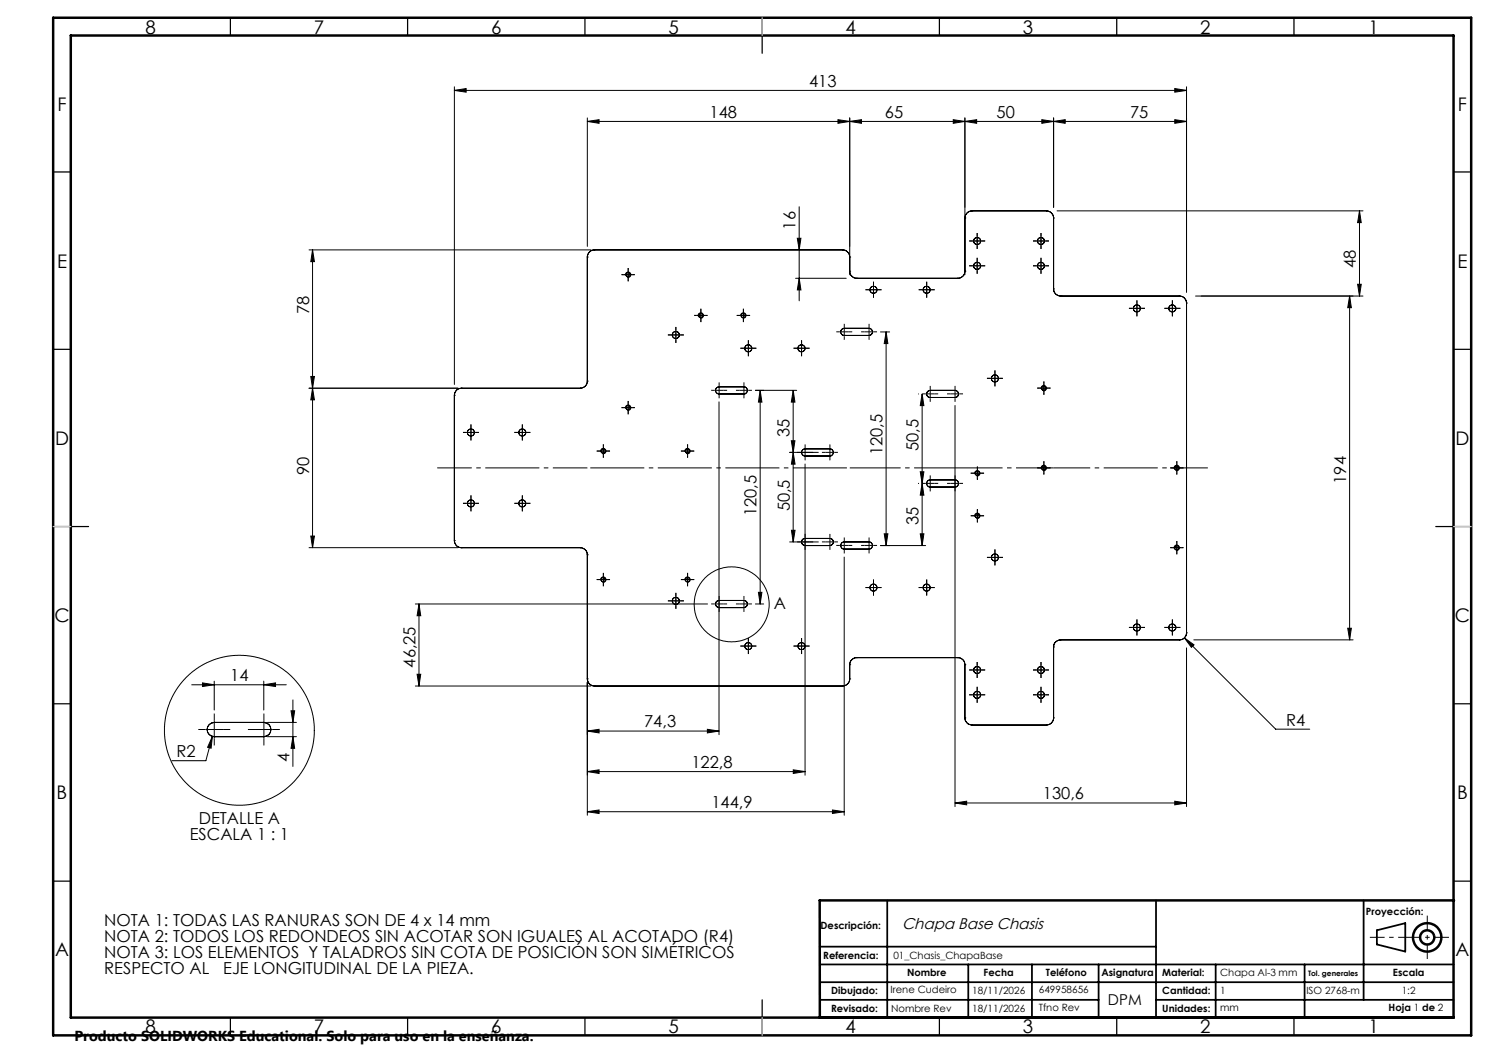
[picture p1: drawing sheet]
<svg xmlns="http://www.w3.org/2000/svg" width="420mm" height="297mm" viewBox="0 0 420 297" stroke-linecap="round" stroke-linejoin="round" font-family="sans-serif">
<g fill="none" stroke="#000" stroke-width=".28">
<path d="M128.2 25.5l3.3-.5v1zM128.2 24.5v83.9M128.2 25.5h206.5M165.7 34.3l3.3-.5v1zM165.7 33.3v36.2M165.7 34.3h169M236.4 33.8l3.3 .5-3.3 .5zM239.7 34.3l3.3-.5v1zM239.7 33.3v44.2M268.9 33.8l3.3 .5-3.3 .5zM272.2 34.3l3.3-.5v1zM272.2 33.3v44.2"/>
<path d="M293.9 33.8l3.3 .5-3.3 .5zM297.2 34.3l3.3-.5v1zM297.2 33.3v25.2M331.4 33.8l3.3 .5-3.3 .5zM331.4 25l3.3 .5-3.3 .5zM334.7 24.5v58M225.4 58.3v26.5M274.2 59.5a2.05 2.05 0 0 0-2 2M274.2 59.5h.1M274.2 59.5h21M295.2 59.5a2.05 2.05 0 0 1 2 2M295.2 59.5h.1"/>
<path d="M298.2 59.5h86.3M383.5 59.5l.5 3.3h-1.1zM383.5 59.5v24M87.2 70.5h79.5M88.2 70.5l.5 3.3h-1zM88.2 70.5v84M165.7 72.5h.1M165.7 72.5v35M167.7 70.5a2.05 2.05 0 0 0-2 2M167.7 70.5h.1M167.7 70.5h70M176.5 77.7a.74 .74 0 0 1 .6-.9 .74 .74 0 0 1 .8 .8 .74 .74 0 0 1-.9 .6"/>
<path d="M224.4 78.5h14.3M224.9 67.2h1l-.5 3.3zM225.4 78.5l.5 3.3h-1zM237.7 70.5a2.05 2.05 0 0 1 2 2M237.7 70.5h.1M239.7 76.5a2.05 2.05 0 0 0 2 2M239.7 72.5h.1M239.7 76.5h.1M241.7 78.5h.1M241.7 78.5h28.5M270.2 78.5h.1M272.2 76.5a1.99 1.99 0 0 1-2 2"/>
<path d="M272.2 76.5h.1M272.2 61.5h.1M297.2 61.5h.1M297.2 61.5v20M197 89.2a.74 .74 0 0 1 .6-.9 .74 .74 0 0 1 .8 .8 .74 .74 0 0 1-.9 .6M209 89.2a.75 .75 0 0 1 .6-1 .75 .75 0 0 1 .8 .9 .75 .75 0 0 1-.9 .6M238.1 92.6a1.01 1.01 0 0 0-1 1 1.01 1.01 0 0 0 1 1M238.1 92.6h.1M238.1 94.6h.1M238.1 94.6h7M238.1 92.6h7M245.1 92.6a1.01 1.01 0 0 1 1 1 1.01 1.01 0 0 1-1 1"/>
<path d="M245.1 94.6h.1M245.1 92.6h.1M248.4 93.6h2.5M249.9 93.6l.5 3.3h-1zM249.9 93.6v60.3M297.2 81.5a1.99 1.99 0 0 0 2 2M297.2 81.5h.1M299.2 83.5h.1M299.2 83.5h33.5M332.7 83.5a1.99 1.99 0 0 1 2 2M332.7 83.5h.1M334.7 85.5h.1"/>
<path d="M334.7 85.5v93M337.2 83.5h47.3M380.7 83.5l.5 3.3h-1zM380.7 83.5v97M382.9 80.2h1.1l-.5 3.3zM87.2 109.5h42M87.7 106.2h1l-.5 3.3zM88.2 109.5l.5 3.3h-1zM128.2 111.5h.1M128.2 111.5v41M130.2 109.5a1.99 1.99 0 0 0-2 2M130.2 109.5h.1"/>
<path d="M130.2 109.5h33.5M163.7 109.5h.1M165.7 107.5a1.99 1.99 0 0 1-2 2M165.7 107.5h.1M176.5 115.2a.74 .74 0 0 1 .6-.9 .74 .74 0 0 1 .8 .8 .74 .74 0 0 1-.9 .6M202.8 109.1a1.01 1.01 0 0 0-1 1 1.01 1.01 0 0 0 1 1M202.8 111.1h.1M202.8 109.1h.1M202.8 109.1h7M202.8 111.1h7M202.8 113.3v93.9M209.8 109.1a1.01 1.01 0 0 1 1 1 1.01 1.01 0 0 1-1 1"/>
<path d="M209.8 109.1h.1M209.8 111.1h.1M213.1 110.1h11.6M214.4 110.1l.5 3.3h-1zM214.4 110.1v60.3M223.7 110.1l.5 3.3h-1zM223.7 110.1v42.8M259.1 111.1h.1M260.1 111.1l.5 3.3h-1zM260.1 111.1v42.8M262.4 110.1a1.01 1.01 0 0 0-1 1 1.01 1.01 0 0 0 1 1M262.4 112.1h.1"/>
<path d="M262.4 110.1h.1M262.4 112.1h7M262.4 110.1h7M269.4 110.1a1.01 1.01 0 0 1 1 1 1.01 1.01 0 0 1-1 1M269.4 112.1h.1M269.4 110.1h.1M269.4 114.4v113.1M293.7 109.7a.75 .75 0 0 1 .6-1 .75 .75 0 0 1 .9 .8 .75 .75 0 0 1-1 .7M169.4 127.4a.75 .75 0 0 1 .7-.9 .75 .75 0 0 1 .8 .8 .75 .75 0 0 1-.9 .6M193.2 127.4a.74 .74 0 0 1 .7-.9 .74 .74 0 0 1 .8 .8 .74 .74 0 0 1-1 .6M222.7 127.6h8.1M223.2 124.3h1l-.5 3.3z"/>
<path d="M223.7 127.6l.6 3.3h-1.1zM227.1 126.6a1.01 1.01 0 0 0-1 1 1.01 1.01 0 0 0 1 1M227.1 128.6h.1M227.1 126.6h.1M227.1 126.6h7M227.1 128.6h7M227.1 130.9v87.7M234.1 126.6a1.01 1.01 0 0 1 1 1 1.01 1.01 0 0 1-1 1M234.1 128.6h.1M234.1 126.6h.1M259.1 136.3h.1M259.6 133.1h1l-.5 3.2z"/>
<path d="M260.1 136.3l.5 3.4h-1zM262.4 135.4a1.01 1.01 0 0 0-1 1 1.01 1.01 0 0 0 1 1M262.4 137.4h.1M262.4 135.4h.1M262.4 137.4h7M262.4 135.4h7M269.4 135.4a1.01 1.01 0 0 1 1 1 1.01 1.01 0 0 1-1 1M269.4 135.4h.1M269.4 137.4h.1M275 133.7a.74 .74 0 0 1 .6-1 .74 .74 0 0 1 .8 .8 .74 .74 0 0 1-.9 .7M293.7 132.2a.76 .76 0 0 1 .7-1 .76 .76 0 0 1 .8 .8 .76 .76 0 0 1-1 .7M331.2 132.2a.76 .76 0 0 1 .7-1 .76 .76 0 0 1 .8 .8 .76 .76 0 0 1-1 .7"/>
<path d="M87.2 154.5h42M87.7 151.2h1l-.5 3.3zM128.2 152.5a1.99 1.99 0 0 0 2 2M128.2 152.5h.1M130.2 154.5h.1M130.2 154.5h33.5M163.7 154.5a1.99 1.99 0 0 1 2 2M163.7 154.5h.1M165.7 156.5h.1M165.7 156.5v35M222.7 152.9h8.1M223.2 149.6h1.1l-.6 3.3z"/>
<path d="M227.1 151.9a1.01 1.01 0 0 0-1 1 1.01 1.01 0 0 0 1 1M227.1 151.9h.1M227.1 153.9h.1M227.1 153.9h7M227.1 151.9h7M234.1 151.9a1.01 1.01 0 0 1 1 1 1.01 1.01 0 0 1-1 1M234.1 151.9h.1M234.1 153.9h.1M238.1 152.9a1.01 1.01 0 0 0-1 1 1.01 1.01 0 0 0 1 1M238.1 154.9h.1M238.1 152.9h.1M238.1 152.9h7"/>
<path d="M238.1 154.9h7M238.1 157.1v72.8M245.1 152.9a1.01 1.01 0 0 1 1 1 1.01 1.01 0 0 1-1 1M245.1 154.9h.1M245.1 152.9h.1M248.4 153.9h12.7M249.4 150.6h1l-.5 3.3zM259.6 150.6h1l-.5 3.3zM275 145.7a.75 .75 0 0 1 .6-.9 .75 .75 0 0 1 .8 .8 .75 .75 0 0 1-.9 .6M331.2 154.7a.76 .76 0 0 1 .7-1 .76 .76 0 0 1 .8 .9 .76 .76 0 0 1-1 .6M117.2 170.4h82.4M118.2 170.4l.5 3.3h-1z"/>
<path d="M118.2 170.4v23.1M169.4 163.7a.76 .76 0 0 1 .7-1 .76 .76 0 0 1 .8 .9 .76 .76 0 0 1-.9 .6M193.2 163.7a.75 .75 0 0 1 .7-1 .75 .75 0 0 1 .8 .9 .75 .75 0 0 1-1 .6M202.8 169.4a1.01 1.01 0 0 0-1 1 1.01 1.01 0 0 0 1 1M202.8 171.4h.1M202.8 169.4h.1M202.8 171.4h7M202.8 169.4h7M209.8 169.4a1.01 1.01 0 0 1 1 1 1.01 1.01 0 0 1-1 1M209.8 171.4h.1M209.8 169.4h.1M213.1 170.4h2.3"/>
<path d="M213.9 167.1h1l-.5 3.3zM334.1 179.9l2.7 2-.7 .7zM334.1 179.9l25.7 25.8h9.6M334.7 178.5a1.99 1.99 0 0 1-2 2M334.7 178.5h.1M380.2 177.2h1l-.5 3.3zM54.1 193.1h26.7M57.1 192.6l3.3 .5-3.3 .5zM60.4 192.1v8.2M74.4 193.1l3.3-.5v1zM74.4 192.1v8.2M82.6 197.4v18.8"/>
<path d="M117.2 193.5h49.5M117.7 190.2h1l-.5 3.3zM165.7 191.5a2.05 2.05 0 0 0 2 2M165.7 191.5h.1M165.7 192.5v37.4M167.7 193.5h.1M167.7 193.5h70M237.7 193.5h.1M239.7 191.5a2.05 2.05 0 0 1-2 2M239.7 187.5h.1M239.7 191.5h.1M239.7 187.5v4"/>
<path d="M241.7 185.5a2.05 2.05 0 0 0-2 2M241.7 185.5h.1M241.7 185.5h28.5M270.2 185.5a1.99 1.99 0 0 1 2 2M270.2 185.5h.1M272.2 187.5h.1M272.2 187.5v15M297.2 182.5h.1M297.2 182.5v20M299.2 180.5a1.99 1.99 0 0 0-2 2M299.2 180.5h.1M299.2 180.5h33.5"/>
<path d="M332.7 180.5h.1M334.7 182.7v44.8M336.7 180.5h45M59.9 207.7l-.4 3.3-.9-.2zM59.9 207.7l-1.8 6.9h-9.6M60.4 203.8a2.01 2.01 0 0 0-2 2 2.01 2.01 0 0 0 2 2M60.4 207.8h.1M60.4 203.8h.1M60.4 207.8h14M60.4 203.8h14M74.4 203.8a2.01 2.01 0 0 1 2 2 2.01 2.01 0 0 1-2 2M74.4 207.8h.1"/>
<path d="M74.4 203.8h.1M75.4 207.8h8.2M75.4 203.8h8.2M82.1 200.5h1l-.5 3.3zM82.6 207.8l.5 3.3h-1zM165.7 217.6l3.3-.5v1.1zM165.7 206.2l3.3-.5v1zM165.7 217.6h61.4M165.7 206.2h37.1M199.5 205.7l3.3 .5-3.3 .5zM223.8 217.1l3.3 .5-3.3 .6zM272.2 202.5a2.05 2.05 0 0 0 2 2"/>
<path d="M272.2 202.5h.1M274.2 204.5h.1M274.2 204.5h21M295.2 204.5h.1M297.2 202.5a2.05 2.05 0 0 1-2 2M297.2 202.5h.1M165.7 228.9l3.3-.4v.9zM165.7 228.9h72.4M234.8 228.5l3.3 .4-3.3 .5zM269.4 226.5l3.3-.5v1zM269.4 226.5h65.3M331.4 226l3.3 .5-3.3 .5z"/>
<circle cx="177.2" cy="77.5" r=".62"/>
<circle cx="275.6" cy="75" r="1.01"/>
<circle cx="275.6" cy="68" r=".99"/>
<circle cx="293.6" cy="75" r="1.01"/>
<circle cx="293.6" cy="68" r=".99"/>
<circle cx="190.6" cy="94.5" r="1"/>
<circle cx="190.6" cy="94.5" r="1.01"/>
<circle cx="197.7" cy="89" r=".62"/>
<circle cx="209.7" cy="89" r=".62"/>
<circle cx="211.1" cy="98.2" r=".99"/>
<circle cx="226.1" cy="98.2" r="1"/>
<circle cx="246.4" cy="81.7" r=".99"/>
<circle cx="261.4" cy="81.7" r=".99"/>
<circle cx="320.7" cy="87" r="1.01"/>
<circle cx="330.7" cy="87" r="1.02"/>
<circle cx="177.2" cy="115" r=".62"/>
<circle cx="280.6" cy="106.7" r="1.01"/>
<circle cx="280.6" cy="106.7" r=".99"/>
<circle cx="294.4" cy="109.5" r=".62"/>
<circle cx="132.8" cy="122" r=".99"/>
<circle cx="147.3" cy="122" r=".99"/>
<circle cx="170.2" cy="127.2" r=".63"/>
<circle cx="193.9" cy="127.3" r=".63"/>
<circle cx="275.7" cy="133.5" r=".63"/>
<circle cx="294.4" cy="132" r=".62"/>
<circle cx="331.9" cy="132" r=".62"/>
<circle cx="132.8" cy="142" r=".99"/>
<circle cx="147.3" cy="142" r=".99"/>
<circle cx="275.7" cy="145.5" r=".63"/>
<circle cx="280.6" cy="157.2" r="1.01"/>
<circle cx="331.9" cy="154.5" r=".63"/>
<circle cx="170.2" cy="163.5" r=".62"/>
<circle cx="190.6" cy="169.5" r="1.01"/>
<circle cx="193.9" cy="163.5" r=".61"/>
<circle cx="206.4" cy="170.5" r="10.6"/>
<circle cx="246.4" cy="165.7" r=".99"/>
<circle cx="261.4" cy="165.7" r=".99"/>
<circle cx="320.7" cy="177" r=".99"/>
<circle cx="330.7" cy="177" r="1"/>
<circle cx="211.1" cy="182.2" r=".99"/>
<circle cx="226.1" cy="182.2" r="1"/>
<circle cx="275.6" cy="189" r="1.01"/>
<circle cx="275.6" cy="196" r=".99"/>
<circle cx="293.6" cy="189" r="1.01"/>
<circle cx="293.6" cy="196" r=".99"/>
<circle cx="67.5" cy="206" r="21.1"/>
</g>
<g fill="none" stroke="#000" stroke-width=".7" stroke-linecap="butt">
<circle cx="402.6" cy="264.4" r="4"/>
<circle cx="402.6" cy="264.4" r="2"/>
</g>
<path d="M408.7 264.4h-22.3" fill="none" stroke="#000" stroke-width=".28" stroke-dasharray="6.3 1.3 1.3 1.3" stroke-dashoffset="2.2" stroke-linecap="butt"/>
<path d="M402.6 258.2v12.3" fill="none" stroke="#000" stroke-width=".28" stroke-dasharray="6.3 1.3 1.3 1.3" stroke-dashoffset="2.1" stroke-linecap="butt"/>
<g fill="none" stroke="#000" stroke-width=".35">
<path d="M65 5v5M115 5v5M165 5v5M215 5v10M265 5v5M315 5v5M365 5v5M15 48.5h5M410 48.5h5M15 98.5h5M410 98.5h5M15 148.5h10"/>
<path d="M405 148.5h10M15 198.5h5M410 198.5h5M15 248.5h5M410 248.5h5M65 287v5M115 287v5M165 287v5M215 282v10M265 287v5M315 287v5M365 287v5"/>
</g>
<g fill="none" stroke="#000" stroke-width=".5">
<path d="M250.3 254v33M326.1 254v33M384.6 254v28M231.2 267h94.9M231.2 272h178.9M231.2 277h178.8M273.1 272v15M291.1 272v15M309.9 272v15M342.9 272v15M368 272v15M388.4 262.4l8-2v8l-8-2z"/>
<path d="M231.2 282h78.7M326.1 282h83.9"/>
</g>
<path d="M15 5h400v287h-400zM20 10h390v277h-390zM410.1 254h-178.9v33" fill="none" stroke="#000" stroke-width=".7"/>
<path d="M215 5v5M15 148.5h5M410 148.5h5M215 287v5" fill="none" stroke="#c0c0c0" stroke-width=".35"/>
<g fill="#000">
<path d="M128.2 25.5l3.3-.5v1zM165.7 34.3l3.3-.5v1zM236.4 33.8l3.3 .5-3.3 .5zM239.7 34.3l3.3-.5v1zM272.2 34.3l3.3-.5v1zM268.9 33.8l3.3 .5-3.3 .5zM293.9 33.8l3.3 .5-3.3 .5zM297.2 34.3l3.3-.5v1zM331.4 33.8l3.3 .5-3.3 .5zM331.4 25l3.3 .5-3.3 .5zM383.5 59.5l.5 3.3h-1.1zM88.2 70.5l.5 3.3h-1z"/>
<path d="M225.4 78.5l.5 3.3h-1zM224.9 67.2h1l-.5 3.3zM249.9 93.6l.5 3.3h-1zM380.7 83.5l.5 3.3h-1zM382.9 80.2h1.1l-.5 3.3zM87.7 106.2h1l-.5 3.3zM88.2 109.5l.5 3.3h-1zM214.4 110.1l.5 3.3h-1zM223.7 110.1l.5 3.3h-1zM260.1 111.1l.5 3.3h-1zM223.7 127.6l.6 3.3h-1.1zM223.2 124.3h1l-.5 3.3z"/>
<path d="M259.6 133.1h1l-.5 3.2zM260.1 136.3l.5 3.4h-1zM87.7 151.2h1l-.5 3.3zM223.2 149.6h1.1l-.6 3.3zM249.4 150.6h1l-.5 3.3zM259.6 150.6h1l-.5 3.3zM118.2 170.4l.5 3.3h-1zM213.9 167.1h1l-.5 3.3zM334.1 179.9l2.7 2-.7 .7zM57.1 192.6l3.3 .5-3.3 .5zM74.4 193.1l3.3-.5v1zM117.7 190.2h1l-.5 3.3z"/>
<path d="M380.2 177.2h1l-.5 3.3zM59.9 207.7l-.4 3.3-.9-.2zM82.6 207.8l.5 3.3h-1zM82.1 200.5h1l-.5 3.3zM165.7 217.6l3.3-.5v1.1zM165.7 206.2l3.3-.5v1zM199.5 205.7l3.3 .5-3.3 .5zM223.8 217.1l3.3 .5-3.3 .6zM165.7 228.9l3.3-.4v.9zM234.8 228.5l3.3 .4-3.3 .5zM269.4 226.5l3.3-.5v1zM331.4 226l3.3 .5-3.3 .5z"/>
</g>
<path d="M239.7 132h-74" fill="none" stroke="#000" stroke-width=".28" stroke-dasharray="15.2 1.3 1.3 1.3" stroke-dashoffset="-.8" stroke-linecap="butt"/>
<path d="M272.2 132h-32.5" fill="none" stroke="#000" stroke-width=".28" stroke-dasharray="15.2 1.3 1.3 1.3" stroke-dashoffset=".9" stroke-linecap="butt"/>
<path d="M297.2 132h-25" fill="none" stroke="#000" stroke-width=".28" stroke-dasharray="15.2 1.3 1.3 1.3" stroke-dashoffset="4.6" stroke-linecap="butt"/>
<path d="M340.7 132h-43.5" fill="none" stroke="#000" stroke-width=".28" stroke-dasharray="15.2 1.3 1.3 1.3" stroke-dashoffset="4.9" stroke-linecap="butt"/>
<path d="M165.7 132h-42.4" fill="none" stroke="#000" stroke-width=".28" stroke-dasharray="15.2 1.3 1.3 1.3" stroke-dashoffset="5.5" stroke-linecap="butt"/>
<g fill="none" stroke="#000" stroke-width=".28" stroke-dasharray="15.2 1.3 1.3 1.3" stroke-linecap="butt">
<path d="M175.9 77.5h-.6M177.2 77.5v-1.3M177.2 77.5h-1.3M177.2 77.5v1.2M177.2 77.5h1.2M177.2 76.2v-.6M177.2 78.7v.6M178.4 77.5h.7M274.4 75h-1M274.4 68h-1M275.6 75v-1.3M275.6 75h-1.2"/>
<path d="M275.6 75v1.2M275.6 75h1.3M275.6 73.7v-1M275.6 76.2v1M275.6 68v-1.3M275.6 68h-1.2M275.6 68v1.2M275.6 68h1.3M275.6 66.7v-1M275.6 69.2v1M276.9 75h1M276.9 68h1"/>
<path d="M292.4 75h-1M292.4 68h-1M293.6 75v-1.3M293.6 75h-1.2M293.6 75v1.2M293.6 75h1.3M293.6 73.7v-1M293.6 76.2v1M293.6 68v-1.3M293.6 68h-1.2M293.6 68v1.2M293.6 68h1.3"/>
<path d="M293.6 66.7v-1M293.6 69.2v1M294.9 75h1M294.9 68h1M189.4 94.5h-1M190.6 94.5v-1.3M190.6 94.5h-1.2M190.6 94.5v1.2M190.6 94.5h1.3M190.6 93.2v-1M190.6 95.7v1M191.9 94.5h1"/>
<path d="M196.4 89h-.6M197.7 89v-1.3M197.7 89h-1.3M197.7 89v1.2M197.7 89h1.2M197.7 87.7v-.6M197.7 90.2v.6M198.9 89h.7M208.4 89h-.6M209.7 89v-1.3M209.7 89h-1.3M209.7 89v1.2"/>
<path d="M209.7 89h1.2M209.7 87.7v-.6M209.7 90.2v.6M209.8 98.2h-1M210.9 89h.7M211.1 98.2v-1.2M211.1 98.2h-1.3M211.1 98.2v1.3M211.1 98.2h1.2M211.1 97v-1M211.1 99.5v1M212.3 98.2h1"/>
<path d="M224.8 98.2h-1M226.1 98.2v-1.2M226.1 98.2h-1.3M226.1 98.2v1.3M226.1 98.2h1.2M226.1 97v-1M226.1 99.5v1M227.3 98.2h1M236.9 93.6h-1M238.1 93.6v-1.3M238.1 93.6h-1.2M238.1 93.6v1.2"/>
<path d="M238.1 93.6h1.3M238.1 92.3v-1M238.1 94.8v1M239.4 93.6h1M243.9 93.6h-1M245.1 81.7h-1M245.1 93.6v-1.3M245.1 93.6h-1.2M245.1 93.6v1.2M245.1 93.6h1.3M245.1 92.3v-1M245.1 94.8v1"/>
<path d="M246.4 81.7v-1.2M246.4 81.7h-1.3M246.4 81.7v1.3M246.4 81.7h1.2M246.4 80.5v-1M246.4 83v1M246.4 93.6h1M247.6 81.7h1M260.1 81.7h-1M261.4 81.7v-1.2M261.4 81.7h-1.3M261.4 81.7v1.3"/>
<path d="M261.4 81.7h1.2M261.4 80.5v-1M261.4 83v1M262.6 81.7h1M319.4 87h-1M320.7 87v-1.3M320.7 87h-1.3M320.7 87v1.2M320.7 87h1.2M320.7 85.7v-1M320.7 88.2v1M321.9 87h1"/>
<path d="M329.4 87h-1M330.7 87v-1.3M330.7 87h-1.3M330.7 87v1.2M330.7 87h1.2M330.7 85.7v-1M330.7 88.2v1M331.9 87h1M175.9 115h-.6M177.2 115v-1.3M177.2 115h-1.3M177.2 115v1.2"/>
<path d="M177.2 115h1.2M177.2 113.7v-.6M177.2 116.2v.6M178.4 115h.7M201.6 110.1h-1M202.8 110.1v-1.3M202.8 110.1h-1.2M202.8 110.1v1.2M202.8 110.1h1.3M202.8 108.8v-1M202.8 111.3v1M204.1 110.1h1"/>
<path d="M208.6 110.1h-1M209.8 110.1v-1.3M209.8 110.1h-1.2M209.8 110.1v1.2M209.8 110.1h1.3M209.8 108.8v-1M209.8 111.3v1M211.1 110.1h1M261.1 111.1h-1M262.4 111.1v-1.3M262.4 111.1h-1.3M262.4 111.1v1.2"/>
<path d="M262.4 111.1h1.2M262.4 109.8v-1M262.4 112.3v1M263.6 111.1h1M268.1 111.1h-1M269.4 111.1v-1.3M269.4 111.1h-1.3M269.4 111.1v1.2M269.4 111.1h1.2M269.4 109.8v-1M269.4 112.3v1M270.6 111.1h1"/>
<path d="M279.4 106.7h-1M280.6 106.7v-1.2M280.6 106.7h-1.2M280.6 106.7v1.3M280.6 106.7h1.3M280.6 105.5v-1M280.6 108v1M281.9 106.7h1M293.2 109.5h-.6M294.4 109.5v-1.3M294.4 109.5h-1.2M294.4 109.5v1.2"/>
<path d="M294.4 109.5h1.3M294.4 108.2v-.6M294.4 110.7v.6M295.7 109.5h.6M131.6 122h-1M132.8 122v-1.3M132.8 122h-1.2M132.8 122v1.2M132.8 122h1.3M132.8 120.7v-1M132.8 123.2v1M134.1 122h1"/>
<path d="M146.1 122h-1M147.3 122v-1.3M147.3 122h-1.2M147.3 122v1.2M147.3 122h1.3M147.3 120.7v-1M147.3 123.2v1M148.6 122h1M168.9 127.2h-.6M170.2 127.2v-1.2M170.2 127.2h-1.3M170.2 127.2v1.3"/>
<path d="M170.2 127.2h1.2M170.2 126v-.7M170.2 128.5v.6M171.4 127.2h.7M192.7 127.2h-.6M193.9 127.2v-1.2M193.9 127.2h-1.2M193.9 127.2v1.3M193.9 127.2h1.3M193.9 126v-.7M193.9 128.5v.6M195.2 127.2h.6"/>
<path d="M225.8 127.6h-1M227.1 127.6v-1.3M227.1 127.6h-1.3M227.1 127.6v1.2M227.1 127.6h1.2M227.1 126.3v-1M227.1 128.8v1M228.3 127.6h1M232.8 127.6h-1M234.1 127.6v-1.3M234.1 127.6h-1.3M234.1 127.6v1.2"/>
<path d="M234.1 127.6h1.2M234.1 126.3v-1M234.1 128.8v1M235.3 127.6h1M261.1 136.3h-1M262.4 136.3v-1.2M262.4 136.3h-1.3M262.4 136.3v1.3M262.4 136.3h1.2M262.4 135.1v-1M262.4 137.6v1M263.6 136.3h1"/>
<path d="M268.1 136.3h-1M269.4 136.3v-1.2M269.4 136.3h-1.3M269.4 136.3v1.3M269.4 136.3h1.2M269.4 135.1v-1M269.4 137.6v1M270.6 136.3h1M274.4 133.5h-.6M275.7 133.5v-1.3M275.7 133.5h-1.3M275.7 133.5v1.2"/>
<path d="M275.7 133.5h1.2M275.7 132.2v-.6M275.7 134.7v.6M276.9 133.5h.7M293.2 132h-.6M294.4 132v-1.3M294.4 132h-1.2M294.4 132v1.2M294.4 132h1.3M294.4 130.7v-.6M294.4 133.2v.6M295.7 132h.6"/>
<path d="M330.7 132h-.6M331.9 132v-1.3M331.9 132h-1.2M331.9 132v1.2M331.9 132h1.3M331.9 130.7v-.6M331.9 133.2v.6M333.2 132h.6M131.6 142h-1M132.8 142v-1.3M132.8 142h-1.2M132.8 142v1.2"/>
<path d="M132.8 142h1.3M132.8 140.7v-1M132.8 143.2v1M134.1 142h1M146.1 142h-1M147.3 142v-1.3M147.3 142h-1.2M147.3 142v1.2M147.3 142h1.3M147.3 140.7v-1M147.3 143.2v1M148.6 142h1"/>
<path d="M225.8 152.8h-1M227.1 152.8v-1.2M227.1 152.8h-1.3M227.1 152.8v1.3M227.1 152.8h1.2M227.1 151.6v-1M227.1 154.1v1M228.3 152.8h1M232.8 152.8h-1M234.1 152.8v-1.2M234.1 152.8h-1.3M234.1 152.8v1.3"/>
<path d="M234.1 152.8h1.2M234.1 151.6v-1M234.1 154.1v1M235.3 152.8h1M236.9 153.8h-1M238.1 153.8v-1.2M238.1 153.8h-1.2M238.1 153.8v1.3M238.1 153.8h1.3M238.1 152.6v-1M238.1 155.1v1M239.4 153.8h1"/>
<path d="M243.9 153.8h-1M245.1 153.8v-1.2M245.1 153.8h-1.2M245.1 153.8v1.3M245.1 153.8h1.3M245.1 152.6v-1M245.1 155.1v1M246.4 153.8h1M274.4 145.5h-.6M275.7 145.5v-1.3M275.7 145.5h-1.3M275.7 145.5v1.2"/>
<path d="M275.7 145.5h1.2M275.7 144.2v-.6M275.7 146.7v.6M276.9 145.5h.7M279.4 157.2h-1M280.6 157.2v-1.2M280.6 157.2h-1.2M280.6 157.2v1.3M280.6 157.2h1.3M280.6 156v-1M280.6 158.5v1M281.9 157.2h1"/>
<path d="M330.7 154.5h-.6M331.9 154.5v-1.3M331.9 154.5h-1.2M331.9 154.5v1.2M331.9 154.5h1.3M331.9 153.2v-.6M331.9 155.7v.6M333.2 154.5h.6M168.9 163.5h-.6M170.2 163.5v-1.3M170.2 163.5h-1.3M170.2 163.5v1.2"/>
<path d="M170.2 163.5h1.2M170.2 162.2v-.6M170.2 164.7v.6M171.4 163.5h.7M189.4 169.5h-1M190.6 169.5v-1.3M190.6 169.5h-1.2M190.6 169.5v1.2M190.6 169.5h1.3M190.6 168.2v-1M190.6 170.7v1M191.9 169.5h1"/>
<path d="M192.7 163.5h-.6M193.9 163.5v-1.3M193.9 163.5h-1.2M193.9 163.5v1.2M193.9 163.5h1.3M193.9 162.2v-.6M193.9 164.7v.6M195.2 163.5h.6M201.6 170.3h-1M202.8 170.3v-1.2M202.8 170.3h-1.2M202.8 170.3v1.3"/>
<path d="M202.8 170.3h1.3M202.8 169.1v-1M202.8 171.6v1M204.1 170.3h1M208.6 170.3h-1M209.8 170.3v-1.2M209.8 170.3h-1.2M209.8 170.3v1.3M209.8 170.3h1.3M209.8 169.1v-1M209.8 171.6v1M211.1 170.3h1"/>
<path d="M245.1 165.7h-1M246.4 165.7v-1.2M246.4 165.7h-1.3M246.4 165.7v1.3M246.4 165.7h1.2M246.4 164.5v-1M246.4 167v1M247.6 165.7h1M260.1 165.7h-1M261.4 165.7v-1.2M261.4 165.7h-1.3M261.4 165.7v1.3"/>
<path d="M261.4 165.7h1.2M261.4 164.5v-1M261.4 167v1M262.6 165.7h1M319.4 177h-1M320.7 177v-1.3M320.7 177h-1.3M320.7 177v1.2M320.7 177h1.2M320.7 175.7v-1M320.7 178.2v1M321.9 177h1"/>
<path d="M329.4 177h-1M330.7 177v-1.3M330.7 177h-1.3M330.7 177v1.2M330.7 177h1.2M330.7 175.7v-1M330.7 178.2v1M331.9 177h1M209.8 182.2h-1M211.1 182.2v-1.2M211.1 182.2h-1.3M211.1 182.2v1.3"/>
<path d="M211.1 182.2h1.2M211.1 181v-1M211.1 183.5v1M212.3 182.2h1M224.8 182.2h-1M226.1 182.2v-1.2M226.1 182.2h-1.3M226.1 182.2v1.3M226.1 182.2h1.2M226.1 181v-1M226.1 183.5v1M227.3 182.2h1"/>
<path d="M274.4 189h-1M274.4 196h-1M275.6 189v-1.3M275.6 189h-1.2M275.6 189v1.2M275.6 189h1.3M275.6 187.7v-1M275.6 190.2v1M275.6 196v-1.3M275.6 196h-1.2M275.6 196v1.2M275.6 196h1.3"/>
<path d="M275.6 194.7v-1M275.6 197.2v1M276.9 189h1M276.9 196h1M292.4 189h-1M292.4 196h-1M293.6 189v-1.3M293.6 189h-1.2M293.6 189v1.2M293.6 189h1.3M293.6 187.7v-1M293.6 190.2v1"/>
<path d="M293.6 196v-1.3M293.6 196h-1.2M293.6 196v1.2M293.6 196h1.3M293.6 194.7v-1M293.6 197.2v1M294.9 189h1M294.9 196h1M57.9 205.8h-2M60.4 205.8v-2.5M60.4 205.8h-2.5M60.4 205.8v2.5"/>
<path d="M60.4 205.8h2.5M60.4 203.3v-2M60.4 208.3v2M62.9 205.8h2M71.9 205.8h-2M74.4 205.8v-2.5M74.4 205.8h-2.5M74.4 205.8v2.5M74.4 205.8h2.5M74.4 203.3v-2M74.4 208.3v2M76.9 205.8h2"/>
</g>
<g font-size="5.3">
<text x="41" y="9.5">8</text>
<text x="88.5" y="9.5">7</text>
<text x="138.5" y="9.5">6</text>
<text x="188.5" y="9.5">5</text>
<text x="238.5" y="9.5">4</text>
<text x="288.5" y="9.5">3</text>
<text x="338.5" y="9.5">2</text>
<text x="386" y="9.5">1</text>
<text x="16.2" y="31.2">F</text>
<text x="411.2" y="31.2">F</text>
<text x="16.1" y="75.5">E</text>
<text x="411.1" y="75.5">E</text>
<text x="15.5" y="125.5">D</text>
<text x="410.5" y="125.5">D</text>
<text x="15.4" y="175.5">C</text>
<text x="410.4" y="175.5">C</text>
<text x="16" y="225.5">B</text>
<text x="411" y="225.5">B</text>
<text x="15.5" y="269.7">A</text>
<text x="410.5" y="269.7">A</text>
<text x="41" y="291.5">8</text>
<text x="88.5" y="291.5">7</text>
<text x="138.5" y="291.5">6</text>
<text x="188.5" y="291.5">5</text>
<text x="238.5" y="291.5">4</text>
<text x="288.5" y="291.5">3</text>
<text x="338.5" y="291.5">2</text>
<text x="386" y="291.5">1</text>
</g>
<g font-size="4.7">
<text x="228.2" y="24.5">413</text>
<text x="200.2" y="33.2">148</text>
<text x="249.6" y="33.2">65</text>
<text x="281.1" y="33.2">50</text>
<text x="318.8" y="33.2">75</text>
<text x="224.4" y="64.8" transform="rotate(-90 224.4 64.8)">16</text>
<text x="382.5" y="75.7" transform="rotate(-90 382.5 75.7)">48</text>
<text x="87.2" y="88.7" transform="rotate(-90 87.2 88.7)">78</text>
<text x="222.7" y="123.2" transform="rotate(-90 222.7 123.2)">35</text>
<text x="248.9" y="128.5" transform="rotate(-90 248.9 128.5)">120,5</text>
<text x="259.1" y="127.2" transform="rotate(-90 259.1 127.2)">50,5</text>
<text x="87.2" y="134.1" transform="rotate(-90 87.2 134.1)">90</text>
<text x="379.7" y="136.4" transform="rotate(-90 379.7 136.4)">194</text>
<text x="213.4" y="145.6" transform="rotate(-90 213.4 145.6)">120,5</text>
<text x="222.8" y="144.3" transform="rotate(-90 222.8 144.3)">50,5</text>
<text x="259.1" y="148.1" transform="rotate(-90 259.1 148.1)">35</text>
<text x="218.3" y="171.8">A</text>
<text x="117.2" y="188.3" transform="rotate(-90 117.2 188.3)">46,25</text>
<text x="65" y="192.1">14</text>
<text x="181.7" y="205.2">74,3</text>
<text x="362.7" y="204.6">R4</text>
<text x="49.8" y="213.5">R2</text>
<text x="81.6" y="214.9" transform="rotate(-90 81.6 214.9)">4</text>
<text x="195" y="216.6">122,8</text>
<text x="200.7" y="227.9">144,9</text>
<text x="294.2" y="225.5">130,6</text>
<text x="56.1" y="232.4">DETALLE A</text>
<text x="53.5" y="236.9">ESCALA 1 : 1</text>
<text x="29.4" y="261.1">NOTA 1: TODAS LAS RANURAS SON DE 4 x 14 mm</text>
<text x="29.4" y="265.7">NOTA 2: TODOS LOS REDONDEOS SIN ACOTAR SON IGUALES AL ACOTADO (R4)</text>
<text x="29.4" y="270.2">NOTA 3: LOS ELEMENTOS Y TALADROS SIN COTA DE POSICIÓN SON SIMÉTRICOS</text>
<text x="29.4" y="274.7">RESPECTO AL</text>
<text x="62.9" y="274.7">EJE LONGITUDINAL DE LA PIEZA.</text>
</g>
<text font-size="4.4" x="254.4" y="261.9">Chapa Base Chasis</text>
<text font-size="4.2" x="312.5" y="283.3">DPM</text>
<text font-size="4.1" x="21" y="293.7">Producto SOLIDWORKS Educational. Solo para uso en la enseñanza.</text>
<g font-size="2.8">
<text x="231.5" y="261.9">Descripción:</text>
<text x="385.3" y="258">Proyección:</text>
<text x="232.2" y="270.5">Referencia:</text>
<text x="252" y="270.5">01_Chasis_ChapaBase</text>
<text x="255.9" y="275.3">Nombre</text>
<text x="277.4" y="275.3">Fecha</text>
<text x="295" y="275.3">Teléfono</text>
<text x="310.7" y="275.2">Asignatura</text>
<text x="327.8" y="275.3">Material:</text>
<text x="344.2" y="275.2">Chapa Al-3 mm</text>
<text x="392.9" y="275.3">Escala</text>
<text x="234.4" y="280.4">Dibujado:</text>
<text x="251.2" y="280.2">Irene Cudeiro</text>
<text x="274.2" y="280.4">18/11/2026</text>
<text x="293" y="280.2">649958656</text>
<text x="327.8" y="280.5">Cantidad:</text>
<text x="344.2" y="280.4">1</text>
<text x="368.5" y="280.5">ISO 2768-m</text>
<text x="395.4" y="280.5">1:2</text>
<text x="234.4" y="285.4">Revisado:</text>
<text x="251.3" y="285.4">Nombre Rev</text>
<text x="274.2" y="285.4">18/11/2026</text>
<text x="293" y="285.3">Tfno Rev</text>
<text x="327.8" y="285.4">Unidades:</text>
<text x="344.2" y="285.3">mm</text>
<text x="391.7" y="285.3">Hoja 1 de 2</text>
</g>
<text font-size="2.1" x="368.9" y="275.2">Tol. generales</text>
</svg>
